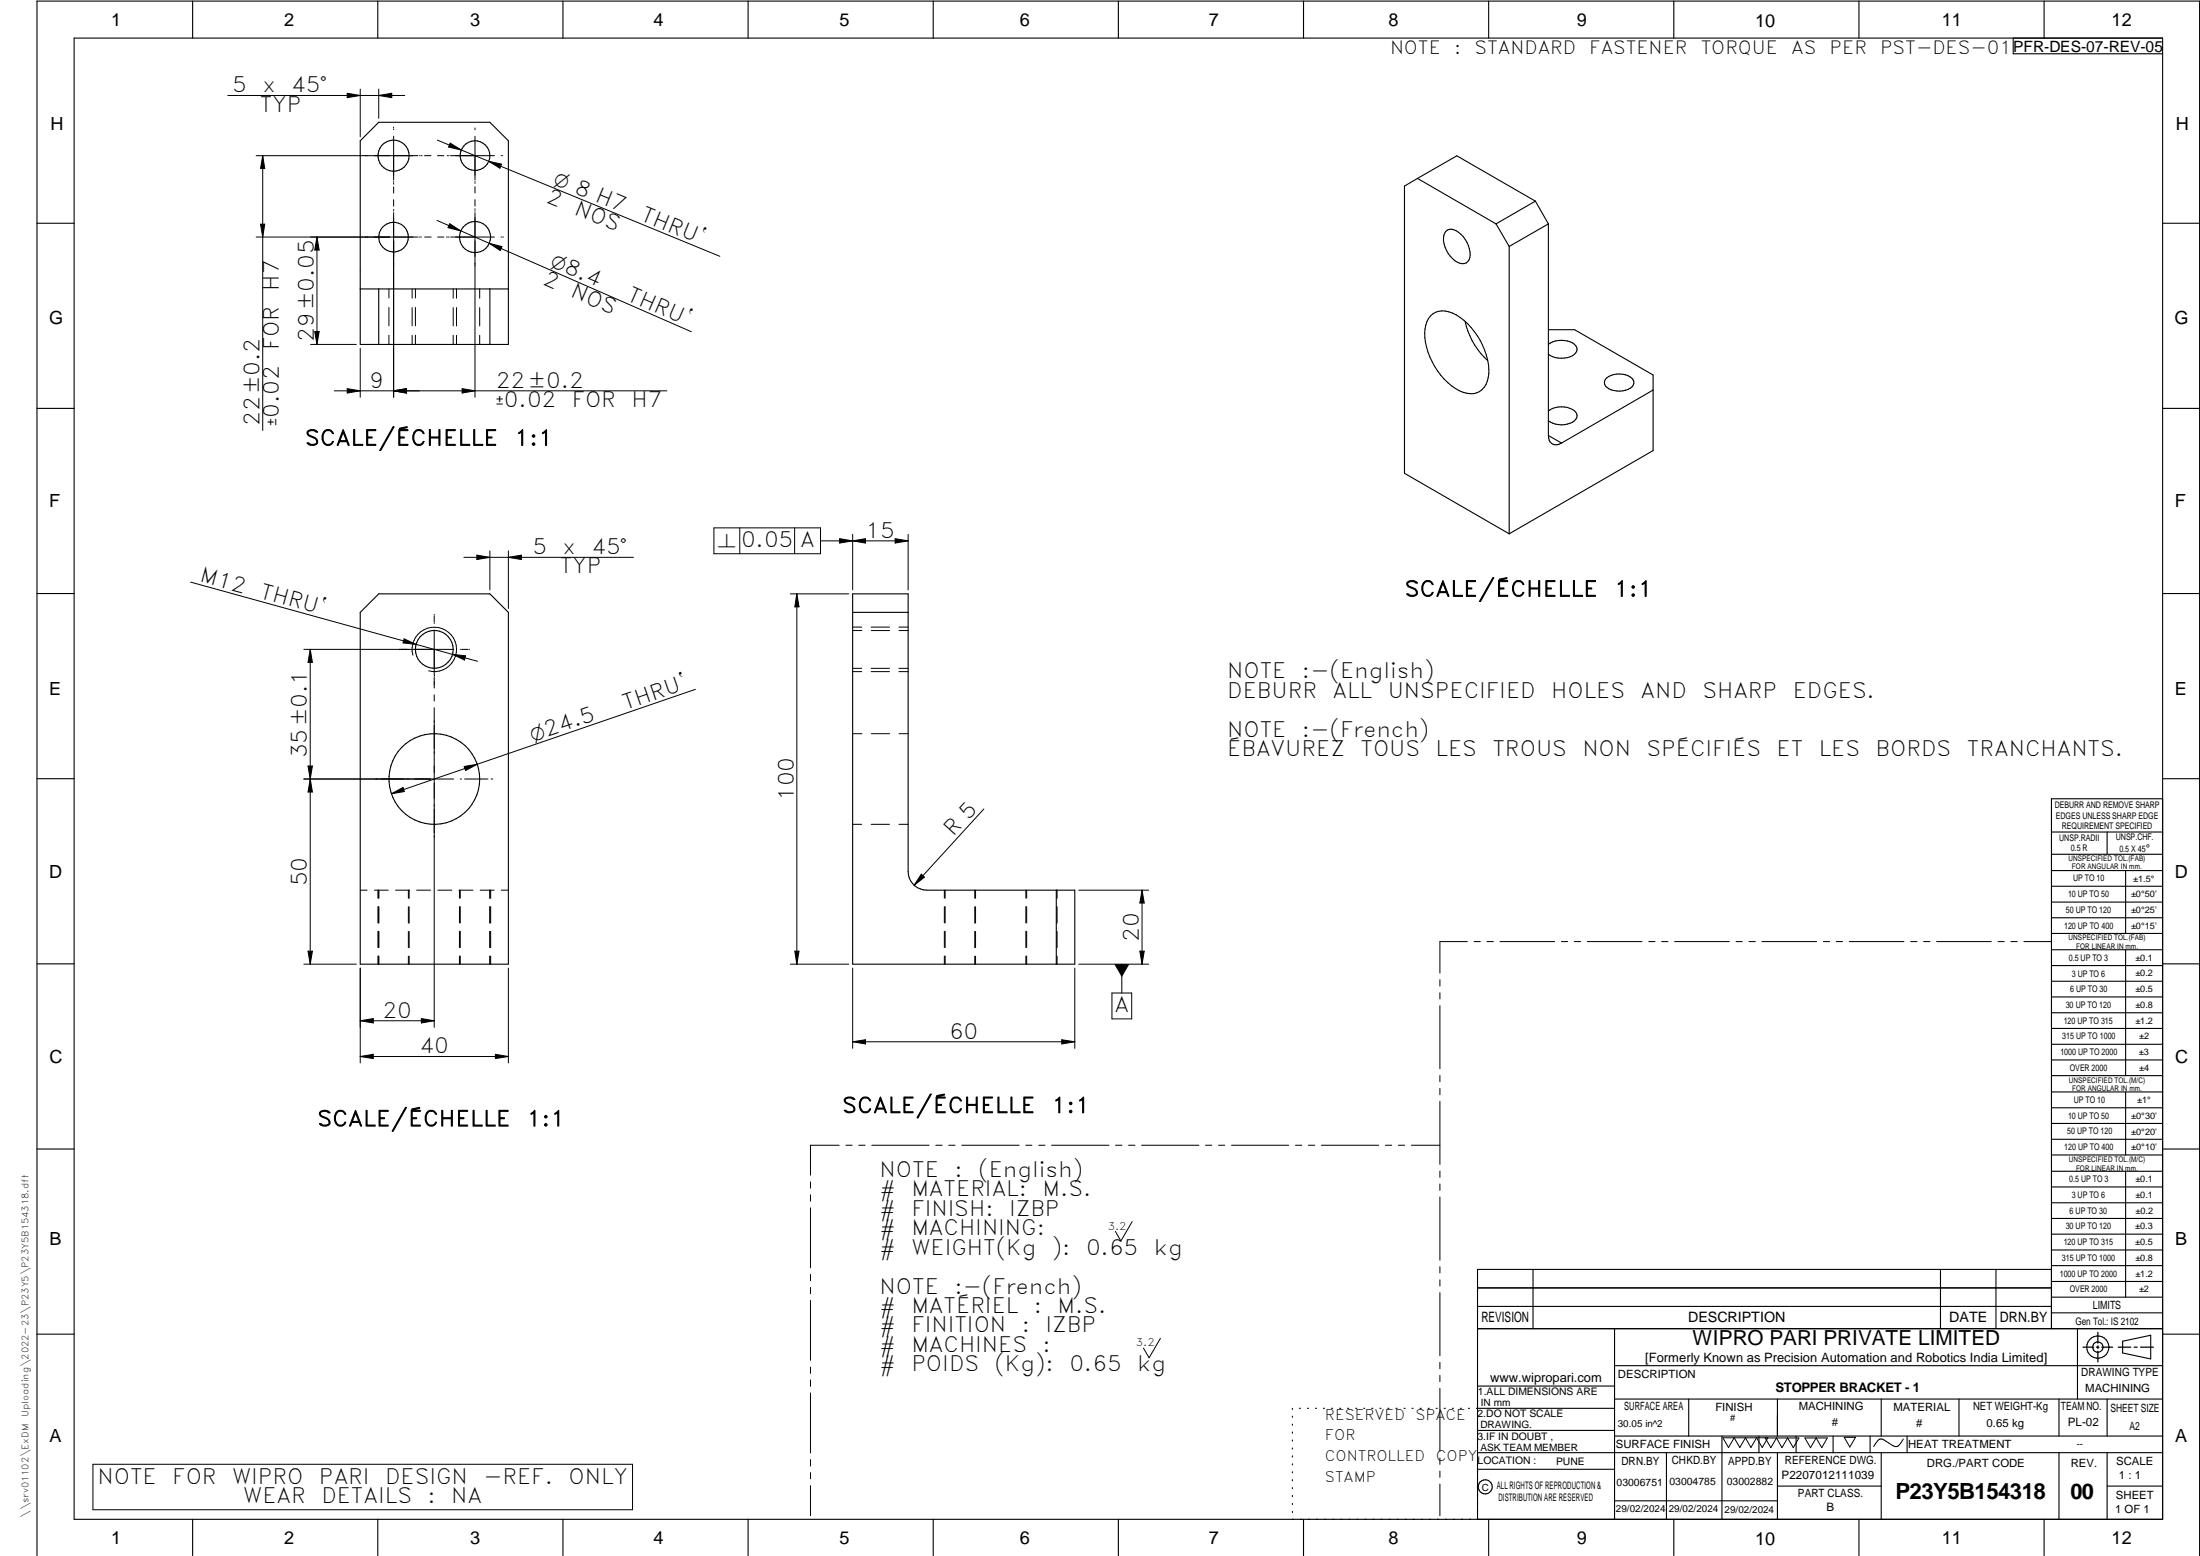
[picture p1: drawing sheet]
<svg xmlns="http://www.w3.org/2000/svg" width="594mm" height="420mm" viewBox="0 0 594 420" stroke-linecap="round" stroke-linejoin="round" font-family="sans-serif">
<g fill="none" stroke="#000" stroke-width=".3">
<path d="M20 10.3h564v400h-564zM52 .3v10M102 .3v10M152 .3v10M202 .3v10M252 .3v10M302 .3v10M352 .3v10M402 .3v10M452 .3v10M502 .3v10M543.6 10.3v4.2h40.4"/>
<path d="M552 .3v10M97.3 38l5-5h30l5 5v55h-40zM382.8 48.2l10.6-6.1 21.2 12.2M382.8 48.2l-3.5 2v77.6l28.2 16.3M382.8 48.2l21.2 12.3M414.6 54.3l3.5 6.2M414.6 54.3l-10.6 6.2M10 60.3h10M97.3 78h40M102.3 78v15M132.3 78v15M390.4 62.5a2.47 2.47 0 0 1 3.5 .2 7.1 7.1 0 0 1 2.8 7.4 2.12 2.12 0 0 1-3.1 .7 7.6 7.6 0 0 1-3.7-7.2z"/>
<path d="M404 60.5l3.5 6M407.5 66.5v77.6M418.1 60.5l-10.6 6M418.1 60.5v57.1M584 60.3h10M386.3 85.3a5.5 5.5 0 0 1 7-.3 18.9 18.9 0 0 1 8.7 15.9 5.1 5.1 0 0 1-5 5.4 12.6 12.6 0 0 1-8.8-6.1 16.4 16.4 0 0 1-3.2-12.4l.7-1.8zM395.6 86.8a19.6 19.6 0 0 0 6.1 10.6M418.1 89h7.1l21.2 12.3v20.4l-38.9 22.4M418.1 93a6.3 6.3 0 0 1 7 0 1.75 1.75 0 0 1 .7 1.7 1.75 1.75 0 0 1-1.2 1.4 6.5 6.5 0 0 1-6.5-.5M10 110.3h10M418.1 117.6a2.18 2.18 0 0 0 1.1 2.3 2.18 2.18 0 0 0 2.5-.3M418.1 111a6 6 0 0 1 7.4 .3 1.76 1.76 0 0 1-.9 2.7 6.3 6.3 0 0 1-6.5-.4"/>
<path d="M418.1 117.6l3.6 2M433.5 102.4a5.4 5.4 0 0 1 7.5 .2 1.83 1.83 0 0 1-1.3 2.5 5.8 5.8 0 0 1-6.2-.9 1.55 1.55 0 0 1 0-1.8zM446.4 105.3l-24.7 14.3M584 110.3h10M10 160.3h10M97.3 165.4l5-5h30l5 5v94.9h-40zM230.2 165.4h15M230.2 160.4h15v74.9a5.1 5.1 0 0 0 5 5.1h40v19.9h-60zM584 160.3h10M10 210.3h10M584 215.7h-30v143.1M584 210.3h10"/>
<path d="M554 224.7h30M554 230.7h30M554 235.1h30M554 239.3h30M569 224.7v6M574 235.1v17M285.2 240.4v19.9M554 243.6h30M554 247.8h30M554 252.1h30M554 256.5h30M574 256.5v33.9"/>
<path d="M10 260.3h10M554 260.7h30M554 265h30M554 269.2h30M554 273.5h30M554 277.7h30M584 260.3h10M554 282h30M554 286.2h30M554 290.4h30M554 294.9h30M554 299.1h30"/>
<path d="M574 294.9v17M10 310.3h10M554 303.4h30M554 307.6h30M554 311.9h30M554 316.3h30M574 316.3v34M584 310.3h10M554 320.5h30M554 324.8h30M554 329h30M554 333.2h30"/>
<path d="M554 337.5h30M399 358.8h185M399 352.8h155M399 347.8h155M414 342.8v16M436 358.8v51.5M524 342.8v16M539 342.8v16M554 341.8h30M554 346h30M554 350.3h30M554 354.5h30"/>
<path d="M554 342.8h-155v67.5M561 358.8v19M10 360.3h10M399 374.3h37M436 368.8h148M436 377.8h148M456 377.8v10M480 377.8v10M508 377.8v10M529 377.8v10M556 377.8v10M569 377.8v10"/>
<path d="M573.2 362.2l7.6-1.6v6.3l-7.6-1.6zM584 360.3h10M349 380.3v.3M349 382.4v.3M349 384.6v.3M349 386.7v.3M349 388.8v.3M349 391v.3M349 393.1v.3M349 395.3v.3M349 397.4v.3M349 399.5v.3"/>
<path d="M350.9 380.3h.2M353.1 380.3h.2M355.2 380.3h.3M357.4 380.3h.3M359.6 380.3h.3M361.7 380.3h.3M363.9 380.3h.3M366.1 380.3h.3M368.3 380.3h.2M370.4 380.3h.3M372.6 380.3h.3M374.8 380.3h.3"/>
<path d="M376.9 380.3h.4M379.1 380.3h.3M381.3 380.3h.3M383.4 380.3h.4M385.6 380.3h.3M387.8 380.3h.3M390 380.3h.3M392.2 380.3h.3M394.3 380.3h.3M396.5 380.3h.3M398.7 380.3h37.3M399 386.2h37"/>
<path d="M399 396.7h37M436 387.8h148M450 392.3v18M465 387.8v22.5M475 387.8v4.5M480 392.3v18M485 387.8v4.5M495 387.8v4.5M505 387.8v4.5M508 392.3v18M515 387.8v4.5M556 392.3v18"/>
<path d="M569 392.3v18M584 392.3h-185M52 410.3v9.7M102 410.3v9.7M152 410.3v9.7M202 410.3v9.7M252 410.3v9.7M302 410.3v9.7M349 401.7v.3M349 403.8v.4M349 406v.3M349 408.1v.3"/>
<path d="M352 410.3v9.7M402 410.3v9.7M436 405.3h44M452 410.3v9.7M480 401.3h28M502 410.3v9.7M552 410.3v9.7M569 401.3h15M10 420v-419.7h584v419.7"/>
<circle cx="106.3" cy="42" r="4.2"/>
<circle cx="128.3" cy="42" r="4"/>
<circle cx="106.3" cy="64" r="4"/>
<circle cx="128.3" cy="64" r="4.2"/>
<circle cx="117.3" cy="175.4" r="5.1"/>
<circle cx="117.3" cy="210.3" r="12.3"/>
<circle cx="566.5" cy="363.8" r="2.99"/>
<circle cx="566.5" cy="363.7" r="1.41"/>
<circle cx="401.1" cy="401.5" r="1.9"/>
</g>
<path d="M566.5 359.7v3M562.5 363.8h2.9M566.1 363.8h.7M566.5 363.4v.7M566.5 364.9v2.8M567.6 363.8h2.9M572 363.8h3.4M576.3 363.8h.8M578 363.8h3.5" fill="none" stroke="#000" stroke-width=".34"/>
<g fill="none" stroke="#000" stroke-width=".27">
<path d="M61.5 25.8h47.8M93.8 25.2l3.5 .6-3.5 .6zM97.3 24v13M102.3 25.8l3.5-.6v1.2zM102.3 24v8M106.3 34.3v.2M106.3 34.8v.2M106.3 36.8v11.8M118.1 37.8l13.9 5.8M121.6 38.7l3 1.8-3.5-.8zM128.3 34.5v.2M128.3 34.9v.1"/>
<path d="M128.3 36.8v11.8M70.9 42v74.2M70.9 42l.6 3.5h-1.1zM106.3 49v.2M106.3 49.5v.2M106.3 50.5v1.7M106.3 53.9v1.8M106.3 57.4v49.9M106.3 56.5v.2M106.3 56.9v.1M112.9 42h-43.7M113.3 42h.1"/>
<path d="M113.7 42h.3M114.6 42h1.8M118 59.5l68.7 30.1M118.1 42h1.7M120.8 42h.1M121.2 42h.1M121.7 42h11.8M128.3 50.4v1.7M128.3 53.9v1.7M128.3 57.4v49.9M128.3 49v.1M128.3 49.4v.1"/>
<path d="M128.3 56.3v.3M128.3 56.9v.1M132 43.6l62.4 25.6M132 43.6l3.4 .7-.4 1.1zM135.3 42h.1M135.6 42h.2M70.4 60.5h1.1l-.6 3.5zM85.6 64l.6 3.5h-1.2zM85.6 64v29M105 78v2.5M111.3 78v2.5M112.2 78v2.5"/>
<path d="M112.9 64h-43.7M113.3 64h.1M113.6 64h.2M114.7 64h1.7M118.2 64h1.7M120.6 64h.2M121.1 64h.2M121.4 60.4l3 2-3.4-.9zM121.7 64h11.8M122.4 78v2.5M123.3 78v2.5M129.5 78v2.5"/>
<path d="M132.1 65.7l3.4 .9-.4 1zM135.3 64h.2M135.8 64h.2M83.9 93h12.3M85 89.5h1.2l-.6 3.5zM97.3 94.1v13.2M105 83v5M105 90.5v2.5M111.3 83.1v4.9M111.3 90.6v2.4M112.2 83v5M112.2 90.5v2.5"/>
<path d="M122.4 83.1v4.9M122.4 90.6v2.4M123.3 83.1v4.9M123.3 90.6v2.4M129.5 83.1v4.9M129.5 90.6v2.4M90.3 105.5h89.8M93.8 104.9l3.5 .6-3.5 .6zM106.3 105.5l3.5-.6v1.2zM124.8 104.9l3.5 .6-3.5 .6zM51.5 157.2l60.8 16.8M125.3 150.5h45.8"/>
<path d="M128.8 149.9l3.5 .6-3.5 .6zM132.3 148.8v10.5M137.3 148.8v15.5M137.3 150.5l3.5-.6v1.2zM192.8 142.5h28.8v7h-28.8zM199.8 142.5v7M214.6 142.5v7M221.6 146h23.6M226.7 145.5l7 1.1v-1.1l-7 1.1zM230.2 144.3v15M241.7 145.5l3.5 .5-3.5 .6zM245.2 144.3v15"/>
<path d="M82 175.3h40.5M83.8 175.3v85M83.8 175.3l.6 3.6h-1.2zM109.1 172.5l3.2 1.5-3.5-.4zM111.5 176.9a6 6 0 0 1 5.3-7.5 6 6 0 0 1 6.5 6.5 6 6 0 0 1-7.6 5.2M112.3 174l16.6 4.6M117.3 170.1v12.2M117.3 165.9h.1M117.3 166.2v1.8M117.3 168.3v.1M122.2 176.7l3.5 .4-.3 1.1zM124.3 175.3h.1"/>
<path d="M124.6 175.3h1.8M126.7 175.3h.1M213.4 160.4h15.8M215.2 160.4v99.9M215.2 160.4l.6 3.5h-1.2zM230.2 169.3h2.5M230.2 170.3h2.5M235.2 169.3h5M235.3 170.3h4.9M242.7 169.3h2.5M242.8 170.3h2.4M117.3 182.7v3.1"/>
<path d="M117.3 187.6v1.7M117.3 191.1v86.3M187.8 186.1l-82.1 28.2M230.2 181.4h2.5M230.2 180.5h2.5M230.2 198.1h2.5M235.2 181.4h5M235.2 180.5h5M235.3 198.1h4.9M242.7 181.4h2.5M242.7 180.5h2.5M242.8 198.1h2.4"/>
<path d="M82 210.4h40.5M83.2 206.8h1.2l-1.2 7.1h1.2zM105.7 214.3l3.1-1.7 .4 1.1zM124.3 210.4h.3M125.3 207l3.6-.6-3.2 1.7zM125.5 210.4h6.3M132.6 210.4h.4M265.7 218.4l-18.9 20.7M230.2 222.6h2.5M235.2 222.6h5M242.7 222.6h2.5M248.8 236.1l.8 .8-2.8 2.2z"/>
<path d="M83.2 256.8h1.2l-.6 3.5zM97.3 240.4h1.8M101.1 240.4h3.8M102.1 240.4v2.1M102.1 244.8v4.4M102.1 251.5v4.4M102.1 258.1v2.2M102.3 240.4v2.2M102.3 244.8v4.5M102.3 251.5v4.4M102.3 258.1v2.2M106.8 240.4h3.8"/>
<path d="M110.3 240.4v2.2M110.3 244.9v4.4M110.3 251.5v4.4M110.3 258.2v2.1M110.5 240.4v2.2M110.5 244.9v4.4M110.5 251.5v4.4M110.5 258.2v2.1M112.5 240.4h3.8M118.2 240.4h3.8M123.9 240.4h3.8M124.1 240.4v2.1"/>
<path d="M124.1 244.8v4.4M124.1 251.5v4.4M124.1 258.1v2.2M124.3 240.4v2.1M124.3 244.8v4.4M124.3 251.5v4.4M124.3 258.1v2.2M129.7 240.4h3.7M132.3 244.8v4.5M132.3 251.5v4.4M132.3 258.1v2.3M132.3 240.4v2.2"/>
<path d="M132.5 240.4v2.2M132.5 244.9v4.4M132.5 251.5v4.4M132.5 258.2v2.1M135.4 240.4h1.9M214.6 256.8h1.2l-.6 3.5zM255 240.4v2.1M255 244.8v4.4M255 251.5v4.4M255 258.1v2.2M255.2 240.4v2.1M255.2 244.8v4.4"/>
<path d="M255.2 251.5v4.4M255.2 258.1v2.2M263.2 240.4v2.2M263.2 244.9v4.4M263.2 251.5v4.4M263.2 258.2v2.1M263.4 240.4v2.2M263.4 244.9v4.4M263.4 251.5v4.4M263.4 258.2v2.1M277 240.4v2.1M277 244.8v4.4"/>
<path d="M277 251.5v4.4M277 258.1v2.2M277.2 240.4v2.1M277.2 244.8v4.4M277.2 251.5v4.4M277.2 258.1v2.2M285.4 240.4v2.2M285.4 244.9v4.4M285.4 251.5v4.4M285.4 258.2v2.1M291.3 240.4h18.9M307.8 256.8h1.2l-.6 3.5z"/>
<path d="M308.4 240.4l.6 3.4h-1.2zM308.4 240.4v19.9M396.2 254.3h-7.4v8.5M398.1 254.3h1.6M401.5 254.3h1.8M405 254.3h14.8M421.6 254.3h1.7M425.1 254.3h1.7M428.6 254.3h14.8M445.2 254.3h1.7M448.7 254.3h1.7M452.2 254.3h14.8"/>
<path d="M468.8 254.3h1.7M472.3 254.3h1.7M475.8 254.3h14.8M492.4 254.3h1.7M495.8 254.3h1.8M499.4 254.3h14.7M516 254.3h1.6M519.4 254.3h1.8M522.9 254.3h14.8M539.5 254.3h1.7M543 254.3h1.7M546.5 254.3h7.4"/>
<path d="M82 260.3h14.2M97.3 275.6l3.5-.6v1.2zM97.3 261.4v25.6M97.3 275.6h20M113.8 275l3.5 .6-3.5 .6zM137.3 261.4v25.6M213.4 260.3h15.8M230.2 261.4v21.7M290.2 261.4v21.7M291.3 260.3h18.9M300.3 268.1h5.3v7h-5.3zM302.9 260.3v7.8"/>
<path d="M388.8 264.5v1.8M388.8 268.1v1.6M388.8 271.6v17M97.3 285.3l3.5-.6v1.1zM97.3 285.3h40M133.8 284.7l3.5 .6-3.5 .5zM230.2 281.3l3.5-.5v1.1zM230.2 281.3h60M286.7 280.8l3.5 .5-3.5 .6zM388.8 290.4v1.7M388.8 293.9v1.7M388.8 297.4v17"/>
<path d="M218.9 319.2v1.6M226.6 309.2h-7.7v8.1M228.4 309.2h1.7M231.9 309.2h1.7M235.4 309.2h15.5M252.7 309.2h1.7M256.2 309.2h1.7M259.7 309.2h15.5M277 309.2h1.7M280.5 309.2h1.7M284 309.2h15.5M301.2 309.2h1.8"/>
<path d="M304.8 309.2h1.7M308.3 309.2h15.5M325.5 309.2h1.7M329.1 309.2h1.6M332.6 309.2h15.4M349.8 309.2h1.7M353.3 309.2h1.7M356.8 309.2h15.5M374.1 309.2h1.7M377.6 309.2h1.7M381.1 309.2h7.7M388.8 316.2v1.7"/>
<path d="M388.8 319.7v1.7M218.9 322.6v1.8M218.9 326.1v16.2M305.7 329.9l-3 5.2-1.5-2.6M388.8 323.2v17.1M218.9 344.1v1.8M218.9 347.6v1.7M218.9 351.2v16.1M388.8 342.1v1.6M388.8 345.6v1.7M388.8 349v17.1M218.9 369.1v1.7"/>
<path d="M218.9 372.6v1.8M218.9 376.1v16.2M313.3 361.4l-3 5.2-1.5-2.6M388.8 367.9v1.7M388.8 371.4v1.7M388.8 374.9v17M25.1 395.4h145.7v12.3h-145.7zM218.9 394.1v1.8M218.9 397.6v1.7M388.8 393.7v1.7M388.8 397.2v1.7M465.2 388.2h12.2l-1.5 2.7-1.6-2.7-1.5 2.7-1.5-2.7-1.5 2.7-1.5-2.7-1.5 2.7z"/>
<path d="M476.7 388.3h9.1l-1.6 2.6-1.5-2.6-1.5 2.6-1.5-2.6-1.5 2.6zM487.4 388.3h6l-1.5 2.6-1.5-2.6-1.5 2.6zM498 388.1h3.1l-1.6 2.6zM514 388.6l-1.1 1.5a1.2 1.2 0 0 1-1.8 .3l-1.8-1.2a1.55 1.55 0 0 0-1.6-.6 1.55 1.55 0 0 0-1.2 1.1l-.5 .9M218.9 401.2v8.1M388.8 400.7v8.6"/>
</g>
<g fill="#000">
<path d="M93.8 25.2l3.5 .6-3.5 .6zM102.3 25.8l3.5-.6v1.2zM121.6 38.7l3 1.8-3.5-.8zM70.9 42l.6 3.5h-1.1zM132 43.6l3.4 .7-.4 1.1zM70.4 60.5h1.1l-.6 3.5zM85.6 64l.6 3.5h-1.2zM121.4 60.4l3 2-3.4-.9zM132.1 65.7l3.4 .9-.4 1zM85 89.5h1.2l-.6 3.5zM93.8 104.9l3.5 .6-3.5 .6zM106.3 105.5l3.5-.6v1.2z"/>
<path d="M124.8 104.9l3.5 .6-3.5 .6zM128.8 149.9l3.5 .6-3.5 .6zM137.3 150.5l3.5-.6v1.2zM226.7 145.5l3.5 .5-3.5 .6zM230.2 146.1l3.5-.6v1.1zM241.7 145.5l3.5 .6-3.5 .5zM83.8 175.3l.6 3.6h-1.2zM109.1 172.5l3.2 1.5-3.5-.4zM122.2 176.7l3.5 .4-.3 1.1zM215.2 160.4l.6 3.5h-1.2zM83.8 210.4l.6 3.5h-1.2zM83.2 206.8h1.2l-.6 3.6z"/>
<path d="M105.7 214.3l3.1-1.7 .4 1.1zM125.3 207l3.6-.6-3.2 1.7zM248.8 236.1l.8 .8-2.8 2.2zM83.2 256.8h1.2l-.6 3.5zM214.6 256.8h1.2l-.6 3.5zM308.4 240.4l.6 3.4h-1.2zM307.8 256.8h1.2l-.6 3.5zM97.3 275.6l3.5-.6v1.2zM113.8 275l3.5 .6-3.5 .6zM300.9 260.3h4.1l-2.1 3.6zM97.3 285.3l3.5-.6v1.1zM133.8 284.7l3.5 .6-3.5 .5z"/>
<path d="M230.2 281.3l3.5-.5v1.1zM286.7 280.8l3.5 .5-3.5 .6z"/>
</g>
<text font-size="6" x="511.8" y="404.8">P23Y5B154318</text>
<text font-size="5.9" x="559.1" y="404.7">00</text>
<g font-size="5.7">
<text x="62.7" y="24.9">5</text>
<text x="70.9" y="24.9">x</text>
<text x="78.6" y="24.9">45°</text>
<text x="70.2" y="30.1">TYP</text>
<text x="147.2" y="54.6" transform="rotate(22 147.2 54.6)">2</text>
<text x="154.8" y="57.7" transform="rotate(22 154.8 57.7)">NOS</text>
<text x="172.7" y="59.4" transform="rotate(22 172.7 59.4)">THRU`</text>
<text x="146.3" y="76.7" transform="rotate(24 146.3 76.7)">2</text>
<text x="75.3" y="78.5" transform="rotate(-90 75.3 78.5)">H7</text>
<text x="153.7" y="80" transform="rotate(24 153.7 80)">NOS</text>
<text x="169" y="80.9" transform="rotate(24 169 80.9)">THRU`</text>
<text x="75.3" y="94.6" transform="rotate(-90 75.3 94.6)">FOR</text>
<text x="84.7" y="92.4" transform="rotate(-90 84.7 92.4)">29±0.05</text>
<text x="99.8" y="104.6">9</text>
<text x="133.9" y="104.6">22±0.2</text>
<text x="154.4" y="109.9">FOR</text>
<text x="170.5" y="109.9">H7</text>
<text x="70.1" y="115" transform="rotate(-90 70.1 115)">22±0.2</text>
<text x="82.3" y="120.3">SCALE/ÉCHELLE</text>
<text x="138.9" y="120.3">1:1</text>
<text x="143.8" y="149.6">5</text>
<text x="151.9" y="149.6">x</text>
<text x="159.7" y="149.6">45°</text>
<text x="200.1" y="147.8">0.05 A</text>
<text x="233.8" y="145.2">15</text>
<text x="151.2" y="154.9">TYP</text>
<text x="53.7" y="156.9" transform="rotate(15 53.7 156.9)">M12</text>
<text x="69.9" y="161.4" transform="rotate(15 69.9 161.4)">THRU`</text>
<text x="379.3" y="161">SCALE/ÉCHELLE</text>
<text x="435.8" y="161">1:1</text>
<text x="331.4" y="183.2">NOTE</text>
<text x="351.6" y="183.2">:-(English)</text>
<text x="168.9" y="191.7" transform="rotate(-19 168.9 191.7)">THRU`</text>
<text x="331.4" y="188.4">DEBURR</text>
<text x="359.8" y="188.4">ALL</text>
<text x="374.7" y="188.4">UNSPECIFIED</text>
<text x="418.9" y="188.4">HOLES</text>
<text x="443" y="188.4">AND</text>
<text x="459.7" y="188.4">SHARP</text>
<text x="484.1" y="188.4">EDGES.</text>
<text x="331.4" y="198.9">NOTE</text>
<text x="351.6" y="198.9">:-(French)</text>
<text x="82.9" y="204.7" transform="rotate(-90 82.9 204.7)">35±0.1</text>
<text x="331.4" y="204.2">ÉBAVUREZ</text>
<text x="367.4" y="204.2">TOUS</text>
<text x="387.7" y="204.2">LES</text>
<text x="403" y="204.2">TROUS</text>
<text x="427.3" y="204.2">NON</text>
<text x="444.6" y="204.2">SPÉCIFIÉS</text>
<text x="479.7" y="204.2">ET</text>
<text x="491.1" y="204.2">LES</text>
<text x="506.5" y="204.2">BORDS</text>
<text x="531.1" y="204.2">TRANCHANTS.</text>
<text x="214.3" y="216.3" transform="rotate(-90 214.3 216.3)">100</text>
<text x="257.4" y="226.1" transform="rotate(-48 257.4 226.1)">R 5</text>
<text x="82.9" y="239.3" transform="rotate(-90 82.9 239.3)">50</text>
<text x="307.5" y="254.3" transform="rotate(-90 307.5 254.3)">20</text>
<text x="103.3" y="274.8">20</text>
<text x="300.9" y="273.4">A</text>
<text x="256.3" y="280.5">60</text>
<text x="113.3" y="284.4">40</text>
<text x="85.7" y="304.1">SCALE/ÉCHELLE</text>
<text x="142.2" y="304.1">1:1</text>
<text x="227.4" y="300.5">SCALE/ÉCHELLE</text>
<text x="283.9" y="300.5">1:1</text>
<text x="237.5" y="317.8">NOTE</text>
<text x="257.7" y="317.8">:</text>
<text x="264.1" y="317.8">(English)</text>
<text x="237.5" y="323">#</text>
<text x="246.1" y="323">MATERIAL:</text>
<text x="281.5" y="323">M.S.</text>
<text x="237.5" y="328.3">#</text>
<text x="246.1" y="328.3">FINISH:</text>
<text x="272.5" y="328.3">IZBP</text>
<text x="237.5" y="333.5">#</text>
<text x="246.1" y="333.5">MACHINING:</text>
<text x="237.5" y="338.8">#</text>
<text x="246.1" y="338.8">WEIGHT(Kg</text>
<text x="284" y="338.8">):</text>
<text x="293.3" y="338.8">0.65</text>
<text x="311.6" y="338.8">kg</text>
<text x="237.5" y="349.3">NOTE</text>
<text x="257.7" y="349.3">:-(French)</text>
<text x="237.5" y="354.5">#</text>
<text x="237.5" y="359.8">#</text>
<text x="246.1" y="359.8">FINITION</text>
<text x="246.1" y="354.5">MATÉRIEL</text>
<text x="275.9" y="359.8">:</text>
<text x="279.2" y="354.5">:</text>
<text x="282.3" y="359.8">IZBP</text>
<text x="285.6" y="354.5">M.S.</text>
<text x="237.5" y="365">#</text>
<text x="246.1" y="365">MACHINES</text>
<text x="281.5" y="365">:</text>
<text x="237.5" y="370.3">#</text>
<text x="246.1" y="370.3">POIDS</text>
<text x="268.5" y="370.3">(Kg):</text>
<text x="288.8" y="370.3">0.65</text>
<text x="307.1" y="370.3">kg</text>
<text x="26.3" y="400.6">NOTE</text>
<text x="46.5" y="400.6">FOR</text>
<text x="62.7" y="400.6">WIPRO</text>
<text x="86.1" y="400.6">PARI</text>
<text x="104" y="400.6">DESIGN</text>
<text x="130.5" y="400.6">-REF.</text>
<text x="153.5" y="400.6">ONLY</text>
<text x="65.7" y="405.9">WEAR</text>
<text x="86.8" y="405.9">DETAILS</text>
<text x="115.4" y="405.9">:</text>
<text x="121.8" y="405.9">NA</text>
</g>
<text font-size="5.6" x="457" y="363.2">WIPRO PARI PRIVATE LIMITED</text>
<g font-size="5.4">
<text x="149.2" y="49.7" transform="rotate(22 149.2 49.7)">O 8 H7</text>
<text x="148.4" y="71.9" transform="rotate(24 148.4 71.9)">O8.4</text>
<text x="133.9" y="109.9">u0.02</text>
<text x="75.3" y="115" transform="rotate(-90 75.3 115)">u0.02</text>
<text x="193.8" y="147.8">n</text>
<text x="143.9" y="200.3" transform="rotate(-19 143.9 200.3)">O24.5</text>
</g>
<g font-size="4.9">
<text x="30" y="6.9">1</text>
<text x="76.7" y="6.9">2</text>
<text x="127" y="6.9">3</text>
<text x="176.5" y="6.9">4</text>
<text x="226.7" y="6.9">5</text>
<text x="275.4" y="6.9">6</text>
<text x="326.4" y="6.9">7</text>
<text x="375" y="6.9">8</text>
<text x="425.8" y="6.9">9</text>
<text x="473.9" y="7.3">10</text>
<text x="524.3" y="6.9">11</text>
<text x="570.2" y="6.9">12</text>
<text x="375.4" y="14.5">NOTE</text>
<text x="392.7" y="14.5">:</text>
<text x="398.2" y="14.5">STANDARD</text>
<text x="429.2" y="14.5">FASTENER</text>
<text x="459.2" y="14.5">TORQUE</text>
<text x="483.7" y="14.5">AS</text>
<text x="494.1" y="14.5">PER</text>
<text x="507.7" y="14.5">PST-DES-01</text>
<text x="13.6" y="35.1">H</text>
<text x="587.6" y="35.1">H</text>
<text x="13.2" y="87.5">G</text>
<text x="587.2" y="87.5">G</text>
<text x="13.2" y="137">F</text>
<text x="587.2" y="137">F</text>
<text x="13.2" y="187.6">E</text>
<text x="587.2" y="187.6">E</text>
<text x="13.2" y="237">D</text>
<text x="587.2" y="237">D</text>
<text x="13.4" y="287.1">C</text>
<text x="587.4" y="287.1">C</text>
<text x="13.4" y="336.2">B</text>
<text x="587.4" y="336.2">B</text>
<text x="13.4" y="389.3">A</text>
<text x="587.4" y="389.3">A</text>
<text x="30" y="416.9">1</text>
<text x="76.7" y="416.9">2</text>
<text x="127" y="416.9">3</text>
<text x="176.5" y="416.9">4</text>
<text x="226.7" y="416.9">5</text>
<text x="275.4" y="416.9">6</text>
<text x="326.4" y="416.9">7</text>
<text x="375" y="416.9">8</text>
<text x="425.8" y="416.9">9</text>
<text x="473.9" y="417.3">10</text>
<text x="524.3" y="416.9">11</text>
<text x="570.2" y="416.9">12</text>
</g>
<text font-size="4.2" x="543.6" y="14">PFR-DES-07-REV-05</text>
<g font-size="3.9">
<text x="400" y="357.1">REVISION</text>
<text x="455.9" y="357.1">DESCRIPTION</text>
<text x="526.4" y="357.1">DATE</text>
<text x="540" y="357.1">DRN.BY</text>
<text x="357.8" y="383.3">RESERVED</text>
<text x="382.3" y="383.3">SPACE</text>
<text x="357.8" y="388.9">FOR</text>
<text x="357.8" y="394.5">CONTROLLED</text>
<text x="387.8" y="394.5">COPY</text>
<text x="357.8" y="400">STAMP</text>
</g>
<text font-size="3.6" x="479.4" y="375.8">STOPPER BRACKET - 1</text>
<g font-size="3.5">
<text x="444.3" y="367.7">[Formerly Known as Precision Automation and Robotics India Limited]</text>
<text x="402.4" y="373.3">www.wipropari.com</text>
</g>
<g font-size="3.1">
<text x="565.1" y="353.5">LIMITS</text>
<text x="562" y="371.7">DRAWING TYPE</text>
<text x="436.9" y="372.1">DESCRIPTION</text>
<text x="563.1" y="375.9">MACHINING</text>
<text x="438.6" y="380.8">SURFACE AREA</text>
<text x="463.2" y="380.9">FINISH</text>
<text x="485.7" y="380.8">MACHINING</text>
<text x="511.3" y="380.9">MATERIAL</text>
<text x="532.8" y="380.7">NET WEIGHT-Kg</text>
<text x="556.5" y="380.7">TEAM NO.</text>
<text x="569.9" y="381.2">SHEET SIZE</text>
<text x="494.6" y="385.1">#</text>
<text x="517.4" y="385.3">#</text>
<text x="536.4" y="385.3">0.65 kg</text>
<text x="558.4" y="385.1">PL-02</text>
<text x="575" y="386.1">A2</text>
<text x="436.3" y="391">SURFACE FINISH</text>
<text x="437.8" y="395.5">DRN.BY</text>
<text x="451.4" y="395.4">CHKD.BY</text>
<text x="466.6" y="395.5">APPD.BY</text>
<text x="482" y="395.4">REFERENCE DWG.</text>
<text x="515.3" y="391.1">HEAT TREATMENT</text>
<text x="571.4" y="395.6">SCALE</text>
<text x="481.1" y="399.4">P2207012111039</text>
<text x="520.4" y="396.2">DRG./PART CODE</text>
<text x="559.2" y="396.1">REV.</text>
<text x="572.2" y="399.5">1 : 1</text>
<text x="485.5" y="404.3">PART CLASS.</text>
<text x="493.2" y="407.9">B</text>
<text x="571.4" y="404.7">SHEET</text>
<text x="571.2" y="408.4">1 OF 1</text>
</g>
<text font-size="3" x="579.5" y="230.1">°</text>
<g font-size="2.8">
<text x="299.1" y="332.1">3.2</text>
<text x="560.4" y="357.7">Gen Tol.: IS 2102</text>
<text x="306.7" y="363.6">3.2</text>
<text x="399.1" y="376.6">1.ALL DIMENSIONS ARE</text>
<text x="399" y="382.7">2.DO NOT SCALE</text>
<text x="399" y="388.7">3.IF IN DOUBT ,</text>
<text x="399" y="395.4">LOCATION :</text>
<text x="420.2" y="395.6">PUNE</text>
<text x="404.2" y="402">ALL RIGHTS OF REPRODUCTION &amp;</text>
<text x="436.5" y="401.2">03006751</text>
<text x="450.8" y="400.9">03004785</text>
<text x="466.3" y="401">03002882</text>
<text x="404.7" y="405.4">DISTRIBUTION ARE RESERVED</text>
</g>
<g font-size="2.7">
<text x="399.9" y="379.7">IN mm</text>
<text x="399.7" y="385.7">DRAWING.</text>
<text x="436.9" y="385.4">30.05 in^2</text>
<text x="399.7" y="391.8">ASK TEAM MEMBER</text>
<text x="400.1" y="402.5">C</text>
<text x="436.4" y="408.3">29/02/2024</text>
<text x="450.6" y="408.4">29/02/2024</text>
<text x="465.7" y="408.5">29/02/2024</text>
</g>
<g font-size="2.5">
<text x="554.9" y="218.3">DEBURR AND REMOVE SHARP</text>
<text x="555.2" y="221">EDGES UNLESS SHARP EDGE</text>
<text x="556.1" y="227.1">UNSP.RADII</text>
<text x="556.8" y="223.8">REQUIREMENT SPECIFIED</text>
<text x="571.4" y="226.9">UNSP.CHF.</text>
<text x="559.2" y="229.9">0.5 R</text>
<text x="572.3" y="230.1">0.5 X 45</text>
<text x="559.8" y="238">UP TO 10</text>
<text x="576.1" y="238.1">±1.5°</text>
<text x="558.5" y="242.2">10 UP TO 50</text>
<text x="575.5" y="242.3">±0°50'</text>
<text x="557.4" y="250.7">120 UP TO 400</text>
<text x="557.9" y="246.5">50 UP TO 120</text>
<text x="575.5" y="250.7">±0°15'</text>
<text x="575.5" y="246.5">±0°25'</text>
<text x="558.7" y="259.4">0.5 UP TO 3</text>
<text x="559.5" y="263.7">3 UP TO 6</text>
<text x="576.6" y="263.6">±0.2</text>
<text x="576.6" y="259.4">±0.1</text>
<text x="559" y="267.9">6 UP TO 30</text>
<text x="576.6" y="267.9">±0.5</text>
<text x="557.8" y="272.2">30 UP TO 120</text>
<text x="576.6" y="272.2">±0.8</text>
<text x="556.9" y="280.7">315 UP TO 1000</text>
<text x="557.3" y="276.4">120 UP TO 315</text>
<text x="576.6" y="276.4">±1.2</text>
<text x="577.7" y="280.7">±2</text>
<text x="556.4" y="284.9">1000 UP TO 2000</text>
<text x="577.6" y="284.9">±3</text>
<text x="558.9" y="289.2">OVER 2000</text>
<text x="577.7" y="289.3">±4</text>
<text x="560" y="297.9">UP TO 10</text>
<text x="577.1" y="297.9">±1°</text>
<text x="558.5" y="302.1">10 UP TO 50</text>
<text x="575.5" y="302.1">±0°30'</text>
<text x="557.4" y="310.6">120 UP TO 400</text>
<text x="558.2" y="306.3">50 UP TO 120</text>
<text x="575.5" y="310.6">±0°10'</text>
<text x="575.5" y="306.4">±0°20'</text>
<text x="558.8" y="319.2">0.5 UP TO 3</text>
<text x="559.4" y="323.4">3 UP TO 6</text>
<text x="576.6" y="319.2">±0.1</text>
<text x="576.6" y="323.5">±0.1</text>
<text x="558.9" y="327.7">6 UP TO 30</text>
<text x="576.7" y="327.7">±0.2</text>
<text x="557.8" y="332">30 UP TO 120</text>
<text x="576.6" y="332">±0.3</text>
<text x="556.8" y="340.5">315 UP TO 1000</text>
<text x="557.3" y="336.3">120 UP TO 315</text>
<text x="576.6" y="336.3">±0.5</text>
<text x="576.6" y="340.5">±0.8</text>
<text x="556.2" y="344.7">1000 UP TO 2000</text>
<text x="576.6" y="344.7">±1.2</text>
<text x="558.9" y="349">OVER 2000</text>
<text x="577.6" y="349">±2</text>
<text x="467.2" y="383.8">#</text>
<text x="560.8" y="390.7">--</text>
</g>
<g font-size="2.4">
<text x="7.7" y="382.7" transform="rotate(-90 7.7 382.7)">Uploading\2022-23\P23Y5\P23Y5B154318.dft</text>
<text x="7.7" y="409.8" transform="rotate(-90 7.7 409.8)">\\srv01102\ExDM</text>
</g>
<g font-size="2.1">
<text x="558.5" y="232.4">UNSPECIFIED TOL.(FAB)</text>
<text x="559.5" y="234.7">FOR ANGULAR IN mm.</text>
<text x="558.6" y="253.9">UNSPECIFIED TOL.(FAB)</text>
<text x="560.7" y="256.3">FOR LINEAR IN mm.</text>
<text x="558.7" y="292.3">UNSPECIFIED TOL.(M/C)</text>
<text x="559.6" y="294.7">FOR ANGULAR IN mm.</text>
<text x="558.7" y="313.7">UNSPECIFIED TOL.(M/C)</text>
<text x="560.6" y="316.1">FOR LINEAR IN mm.</text>
</g>
</svg>
